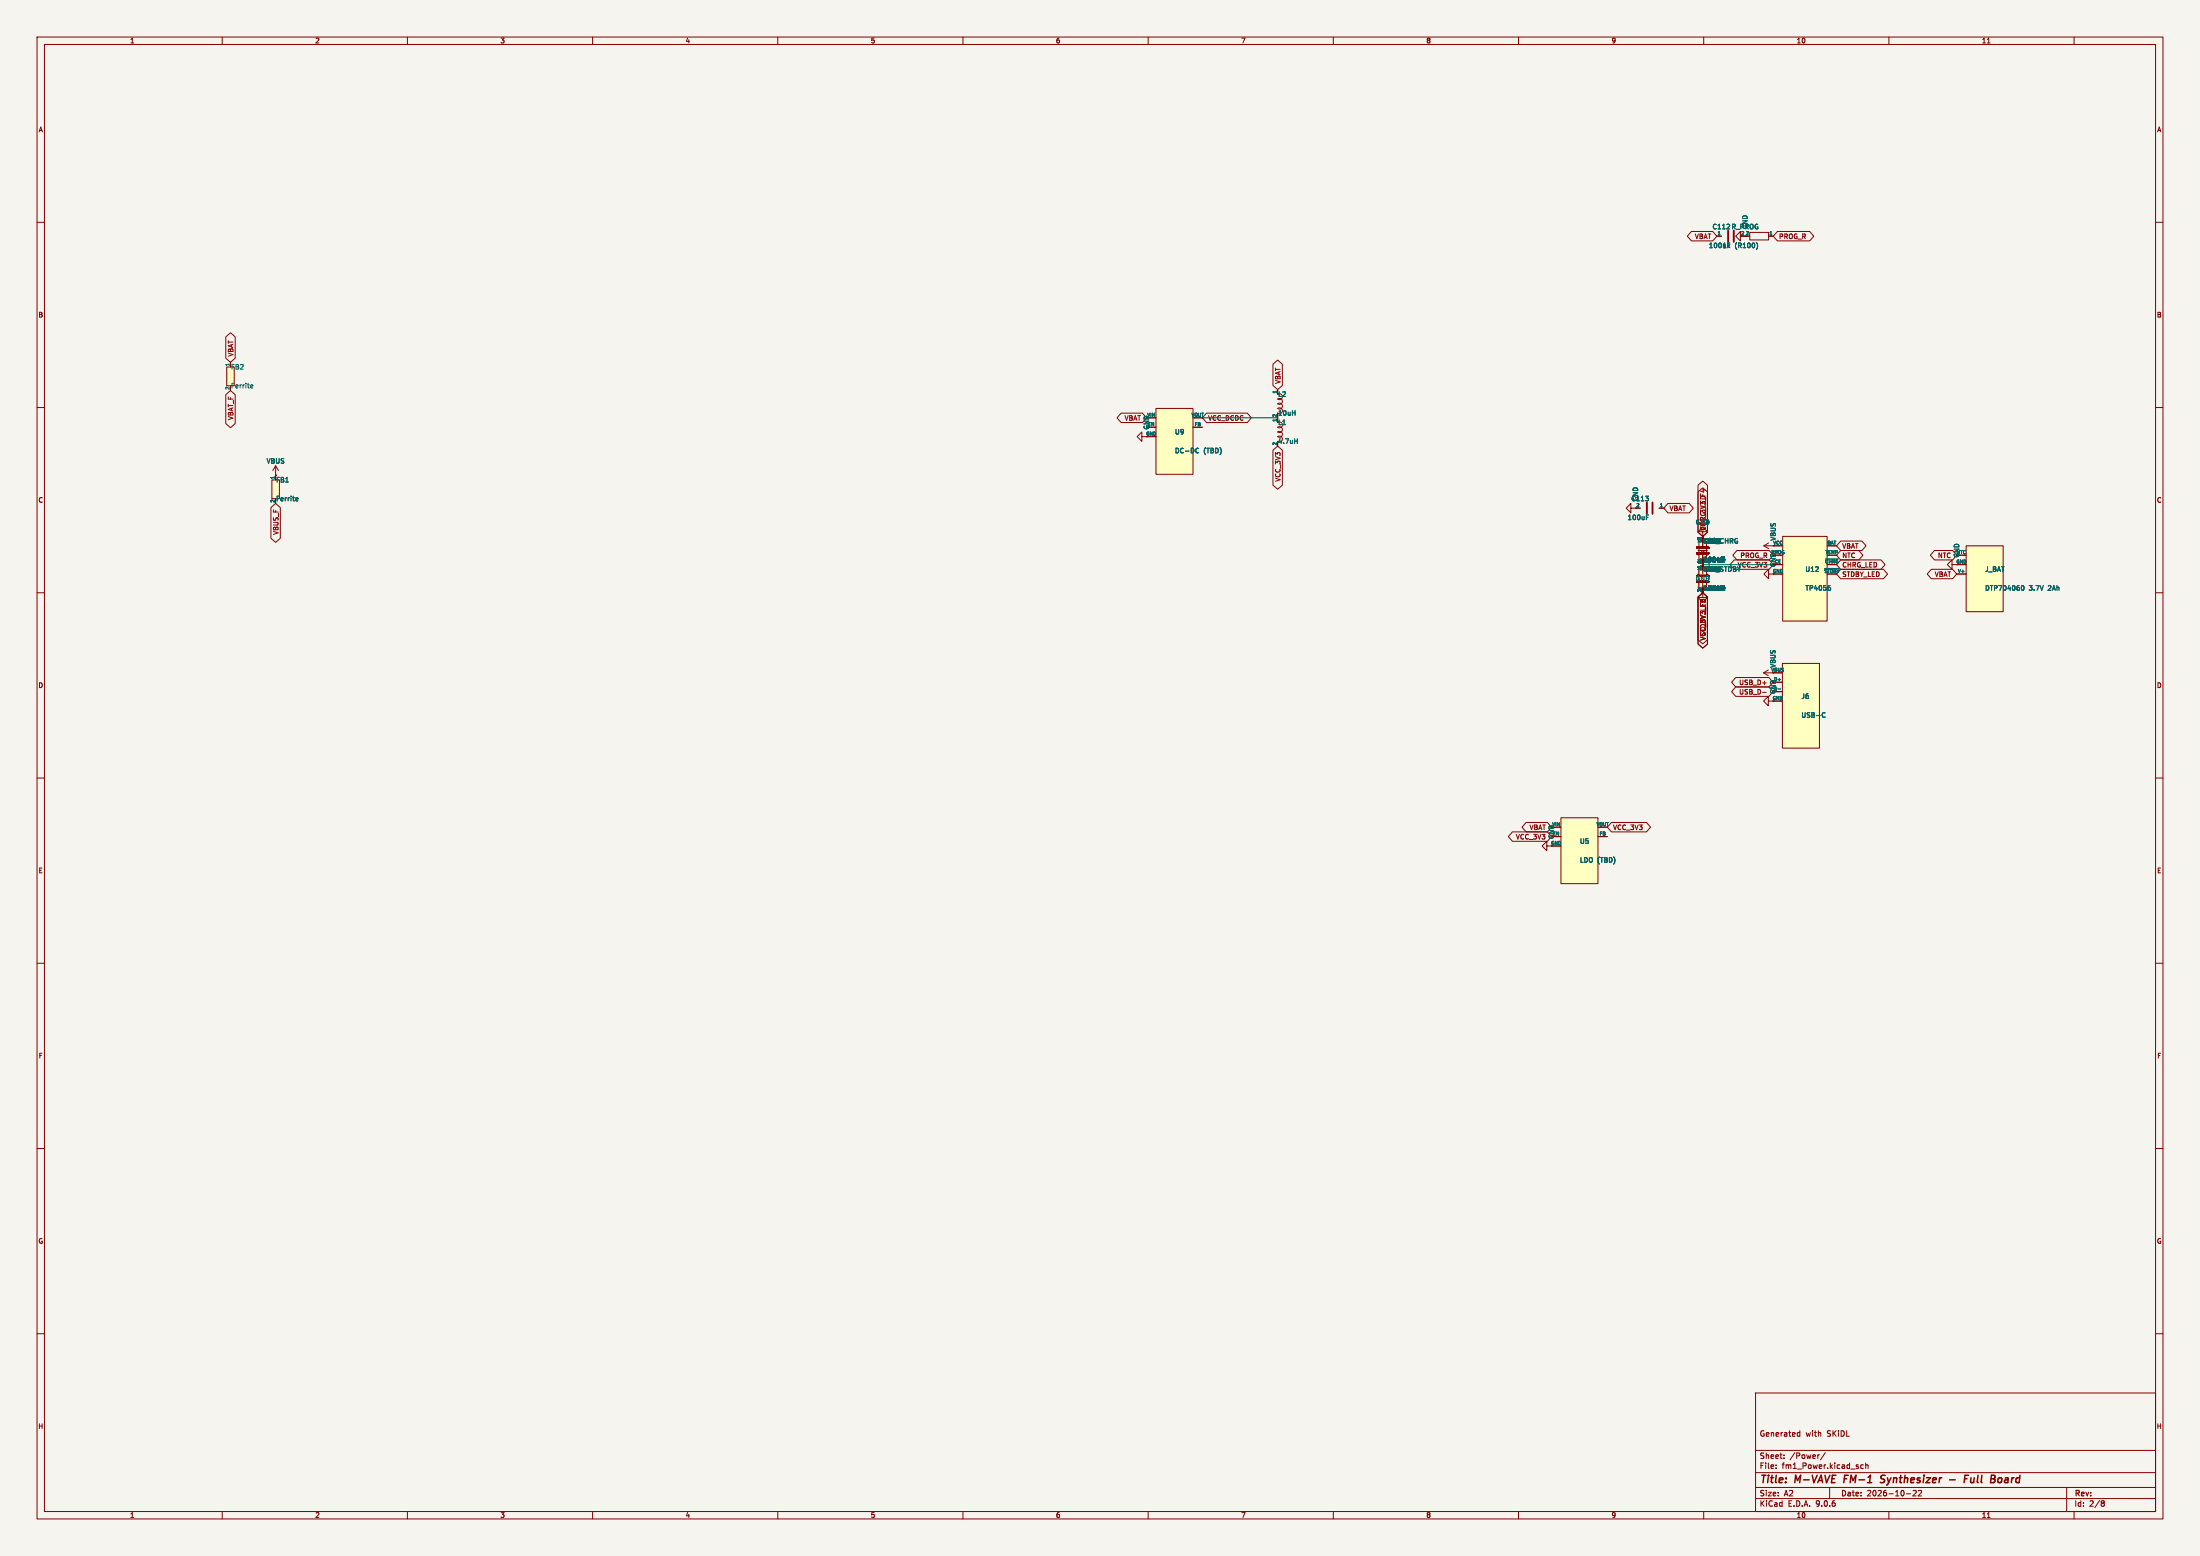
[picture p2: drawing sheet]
<svg xmlns="http://www.w3.org/2000/svg" width="594mm" height="420mm" viewBox="0 0 594 420" stroke-linecap="round" stroke-linejoin="round" font-family="sans-serif">
<path d="M0 0h594v420h-594z" fill="#f5f4ef" stroke="#f5f4ef" stroke-width=".27"/>
<g fill="none" stroke="#840000" stroke-width=".27">
<path d="M10 10h574v400h-574zM12 12h570v396h-570zM60 10v2M110 10v2M160 10v2M210 10v2M260 10v2M310 10v2M360 10v2M410 10v2M460 10v2M510 10v2"/>
<path d="M536.6 11.6h.7M560 10v2M10 60h2M463.5 63.8h1.3M471.2 63.8h-1.3v1.2l-1.3-1.2 1.3-1.3v1.3h2.5M472.4 62.7h5.1v2.1h-5.1zM477.5 63.8h1.3M582 60h2M10 110h2M582 110h2M459.7 144.8v1.3M459.7 152.4v1.3"/>
<path d="M10 160h2M582 160h2M10 210h2M582 210h2M10 260h2M582 260h2M10 310h2M582 310h2M10 360h2M474 376h108v32h-108zM582 360h2M474 397.5h108"/>
<path d="M474 391.5h108M479.5 396.2v.2M479.5 395.4v.2M481.7 393.5v.2M481.7 392.7v.2M485.4 387.6h.6M485.4 386.7h.6M486 386.2v1.5M491.2 392.7h-.2M492.8 392.1l-1.3 1.9M503.1 395.4h-.4l-.3 .3 .1 .6h.6M503.7 395.5l.6-.1 .1 1"/>
<path d="M503.7 394.9v1.5M60 408v2M110 408v2M160 408v2M210 408v2M260 408v2M310 408v2M360 408v2M410 408v2M460 408v2M474 404.5h108M474 401.5h108"/>
<path d="M494 401.5v3M510 408v2M514.7 403.2h1.2M517.3 402.4v.5l-.8 .9h.9M518.7 402.4v.5l-.8 .9h.9M536.6 409.6h.7M558 401.5v6.5M560 408v2M567.6 405.1l.6 .3-.3 .3M567.6 405.7h.3M567.9 405.7l.3 .6-.6 .3"/>
</g>
<path d="M498.1 398.2l-.3 2M508.7 398.2l-.6 .1-.3 .5 .2 .3 .7 .2M526.4 399.4h1.5M530.4 399.1h.7M531.5 398.2h-.9l-.3 2M532.2 398.9l-.1 1.2 .5 .1 .3-.2M539.7 399l.5-.1 .3 .3-.2 .8-.6 .2M508.7 400l-.3 .2-.8-.1" fill="none" stroke="#840000" stroke-width=".4"/>
<path d="M466.6 62.2v3.1M468.1 62.2v3.1M458.2 155.4h3.1M458.2 157h3.1M458.2 149.4h3.1M458.2 147.8h3.1" fill="none" stroke="#840000" stroke-width=".51"/>
<path d="M474.3 65.5a1.49 1.49 0 0 1 0 1.8M464.9 158.1h.6M464.9 150.4h.6" fill="none" stroke="#006464" stroke-width=".27"/>
<path d="M530.9 147.3h10v17.8h-10z" fill="#ffffc2"/>
<path d="M308.3 117.9v-1.3l-1.3 1.3 1.3 1.2v-1.2h1.3M459.7 144.8v1.3M459.7 152.4v1.3M527 152.4v-1.3l-1.2 1.3 1.2 1.3v-1.3h3.9M528.3 149.9h2.6M528.3 154.9h2.6M530.9 147.3h10v17.8h-10z" fill="none" stroke="#840000" stroke-width=".27"/>
<path d="M464.9 158.1h.6M464.9 150.4h.6M545.8 158.3l.3-.2a.62 .62 0 0 1 .4 .6 .62 .62 0 0 1-.6 .6l-.1-.2" fill="none" stroke="#006464" stroke-width=".27"/>
<path d="M458.2 149.4h3.1M458.2 147.8h3.1M458.2 155.4h3.1M458.2 157h3.1" fill="none" stroke="#840000" stroke-width=".51"/>
<path d="M61.2 99.1h2v5h-2z" fill="#ffffc2"/>
<path d="M61.2 99.1h2v5h-2zM62.2 97.8v1.3" fill="none" stroke="#840000" stroke-width=".27"/>
<path d="M67.8 103.9h.4l.1 .3-.6 .1M68.2 104.7h-.4" fill="none" stroke="#006464" stroke-width=".27"/>
<path d="M73.4 129.5h2v5.1h-2z" fill="#ffffc2"/>
<path d="M73.4 129.5h2v5.1h-2zM74.4 128.3h.1M74.4 125.7v3.8M74.4 125.7l-.7 1.3M74.4 125.7l.8 1.3M440.3 137.2v-1.3l-1.2 1.3 1.2 1.2v-1.2h2.6M448 137.2h1.2M476.2 147.3l1.3 .8M476.2 147.3h2.6M477.5 146.6l-1.3 .7" fill="none" stroke="#840000" stroke-width=".27"/>
<path d="M80 134.4h.4l.1 .3-.6 .1M80.4 135.1l-.4 .1M444.5 139.6h.4M444.5 139h.6" fill="none" stroke="#006464" stroke-width=".27"/>
<path d="M444.7 135.6v3.1M446.2 135.6v3.1" fill="none" stroke="#840000" stroke-width=".51"/>
<path d="M458.7 146.1h2.1v5h-2.1z" fill="#ffffc2"/>
<path d="M458.5 149.9l1.2-1.3 1.3 1.3M458.5 148.6h2.5M458.7 146.1h2.1v5h-2.1zM459.7 143.5h1.3l-1.3-1.3-1.2 1.3h1.2v1.3M459.7 144.8h.1M459.7 144.8v2.5M459.7 149.9v3.8" fill="none" stroke="#840000" stroke-width=".27"/>
<path d="M464.9 158.1h.6M464.9 150.4h.6M465.4 150.9h.3l.1 .3-.6 .1M465.7 151.6l-.3 .1" fill="none" stroke="#006464" stroke-width=".27"/>
<path d="M458.2 155.4h3.1M458.2 157h3.1M458.2 149.4h3.1M458.2 147.8h3.1" fill="none" stroke="#840000" stroke-width=".51"/>
<path d="M421.4 220.7h10v17.8h-10z" fill="#ffffc2"/>
<path d="M459.7 144.8v1.3M459.7 152.4v1.3M477.5 154.9v-1.2l-1.3 1.2 1.3 1.3v-1.3h1.3M459.7 160v1.3h1.3l-1.3 1.3-1.2-1.3h1.2M417.6 228.4v-1.3l-1.2 1.3 1.2 1.2v-1.2h3.9M418.9 223.3h2.6M418.9 225.8h2.6M421.4 220.7h10v17.8h-10zM431.4 223.3h2.6M431.4 225.8h2.6" fill="none" stroke="#840000" stroke-width=".27"/>
<path d="M458.2 155.4h3.1M458.2 157h3.1M458.2 149.4h3.1M458.2 147.8h3.1" fill="none" stroke="#840000" stroke-width=".51"/>
<path d="M464.9 158.1h.6M464.9 150.4h.6" fill="none" stroke="#006464" stroke-width=".27"/>
<path d="M458.7 153.7h2.1v5.1h-2.1z" fill="#ffffc2"/>
<path d="M458.5 154.9l1.2 1.3 1.3-1.3M458.7 153.7h2.1v5.1h-2.1zM459.7 152.4v2.5M459.7 157.5v2.5" fill="none" stroke="#840000" stroke-width=".27"/>
<path d="M465.4 158.5h.3l.1 .3-.6 .1M465.7 159.3h-.3" fill="none" stroke="#006464" stroke-width=".27"/>
<path d="M458.7 153.7h2.1v5.1h-2.1z" fill="#ffffc2"/>
<path d="M458.7 153.7h2.1v5.1h-2.1zM459.7 152.4v1.3" fill="none" stroke="#840000" stroke-width=".27"/>
<path d="M464.9 158.1h.6M465.4 158.5h.3l.1 .3-.6 .1M465.7 159.3h-.3" fill="none" stroke="#006464" stroke-width=".27"/>
<path d="M458.2 155.4h3.1M458.2 157h3.1" fill="none" stroke="#840000" stroke-width=".51"/>
<path d="M481.3 144.8h12v22.8h-12z" fill="#ffffc2"/>
<g fill="none" stroke="#840000" stroke-width=".27">
<path d="M459.7 144.8v1.3M478.8 147.3h2.5M478.8 149.9h2.5M478.8 152.4h2.5M478.8 154.9h2.5M481.3 144.8h12v22.8h-12zM493.3 147.3h2.6M493.3 149.9h2.6M493.3 152.4h2.6M493.3 154.9h2.6M476.2 181.6l1.2 .8M476.2 181.6h2.5"/>
<path d="M477.4 180.8l-1.2 .8"/>
</g>
<path d="M464.9 150.4h.6M492.7 153.4h3.8M492.9 150.9h3.4M493.9 158.1h.3M494 158.5l.3 .3-.3 .5" fill="none" stroke="#006464" stroke-width=".27"/>
<path d="M458.2 149.4h3.1M458.2 147.8h3.1" fill="none" stroke="#840000" stroke-width=".51"/>
<path d="M481.3 179.1h10v22.8h-10z" fill="#ffffc2"/>
<path d="M459.7 144.8v1.3M459.7 152.4v1.3M481.3 179.1h10v22.8h-10zM477.4 189.2v-1.2l-1.2 1.2 1.2 1.3v-1.3h3.8M478.7 181.6h2.5M478.7 184.2h2.5M478.7 186.7h2.5" fill="none" stroke="#840000" stroke-width=".27"/>
<path d="M464.9 158.1h.6M464.9 150.4h.6M480.1 186h.7M492.2 192.4l.6 .1M492.8 193.5l-.6 .1" fill="none" stroke="#006464" stroke-width=".27"/>
<path d="M458.2 155.4h3.1M458.2 157h3.1M458.2 149.4h3.1M458.2 147.8h3.1" fill="none" stroke="#840000" stroke-width=".51"/>
<path d="M312.1 110.2h10v17.8h-10z" fill="#ffffc2"/>
<g fill="none" stroke="#840000" stroke-width=".27">
<path d="M456.7 62.5h5.7l1.1 1.3-1.1 1.2h-5.7l-1.1-1.2zM463.5 63.8h1.3M469.9 63.8h2.5M477.5 63.8h1.3M479.9 62.5h8.7l1.1 1.3-1.1 1.2h-8.7l-1.1-1.2zM61 90.9l1.2-1.1 1.3 1.1v5.8l-1.3 1.1-1.2-1.1zM343.7 98.3l1.3-1.1 1.2 1.1v5.7l-1.2 1.2-1.3-1.2zM61 106.5l1.2-1.1 1.3 1.1v7.8l-1.3 1.1-1.2-1.1zM302.7 111.5h5.8l1.1 1.3-1.1 1.3h-5.8l-1.1-1.3zM309.6 112.8h2.5M309.6 115.3h2.5M309.6 117.9h2.5"/>
<path d="M312.1 110.2h10v17.8h-10zM322.1 112.8h2.5M322.1 115.3h2.5M325.8 111.5h11l1.1 1.3-1.1 1.3h-11l-1.2-1.3zM345 105.2v1.2M345 112.8v1.3M345 115.3l.7-.1 .5 .5v.4l-.3 .5-.4 .2-.5-.2 .4-.2 .5 .2 .3 .5v.5l-.6 .4-.6-.1 .8-.1 .5 .7-.5 .7-.8-.1M345 107.7l.7-.1 .5 .4v.5l-.3 .5-.4 .1-.5-.1 .4-.2 .5 .2 .3 .4v.6l-.6 .4-.6-.2h.8l.5 .7-.5 .7-.8-.1M73.1 137l1.3-1.1 1.3 1.1v8.3l-1.3 1.1-1.3-1.1zM74.4 128.3h.1M74.4 128.3v1.2M343.7 121.5l1.3-1.1 1.2 1.1v9.4l-1.2 1.2-1.3-1.2z"/>
<path d="M441.6 137.2h1.3M448 137.2h1.2M450.3 135.9h5.8l1.1 1.3-1.1 1.2h-5.8l-1.1-1.2zM458.5 131l1.2-1.1 1.3 1.1v12.7l-1.3 1.1-1.2-1.1zM458.5 132.8l1.2-1.1 1.3 1.1v10.9l-1.3 1.1-1.2-1.1zM459.6 132.2h.8M460 132.1v.7l-.9-.3M459.7 144.8h.1M459.7 144.8v2.5M459.7 149.9v5M459.7 157.5v2.5M468.2 151.1h9.5l1.1 1.3-1.1 1.3h-9.5l-1.1-1.3z"/>
<path d="M469 148.6h8.7l1.1 1.3-1.1 1.2h-8.7l-1.1-1.2zM478.8 149.9h2.5M478.8 152.4h2.5M478.8 154.9h2.5M478.8 147.3h2.5M493.3 149.9h2.6M493.3 152.4h2.6M493.3 154.9h2.6M493.3 147.3h2.6M497 151.1h10.9l1.1 1.3-1.1 1.3h-10.9l-1.1-1.3zM497 153.7h11.5l1.1 1.2-1.1 1.3h-11.5l-1.1-1.3zM497 146h5.7l1.1 1.3-1.1 1.3h-5.7l-1.1-1.3z"/>
<path d="M497 148.6h4.9l1.1 1.3-1.1 1.2h-4.9l-1.1-1.2zM521.5 153.7h5.7l1.1 1.2-1.1 1.3h-5.7l-1.2-1.3zM522.3 148.6h4.9l1.1 1.3-1.1 1.2h-4.9l-1.1-1.2zM528.3 149.9h2.6M528.3 152.4h2.6M528.3 154.9h2.6M458.5 161.1l1.2-1.1 1.3 1.1v12.7l-1.3 1.1-1.2-1.1zM458.5 161.1l1.2-1.1 1.3 1.1v11.6l-1.3 1.1-1.2-1.1zM460.4 172.4l-1.3 .4M468.6 182.9h9l1.1 1.3-1.1 1.2h-9l-1.1-1.2zM468.6 185.4h9l1.1 1.3-1.1 1.3h-9l-1.1-1.3zM475.9 186.9h1"/>
<path d="M478.7 181.6h2.5M478.7 184.2h2.5M478.7 186.7h2.5M478.7 189.2h2.5M408.4 224.5h9.4l1.1 1.3-1.1 1.3h-9.4l-1.2-1.3zM412 222h5.8l1.1 1.3-1.1 1.2h-5.8l-1.1-1.2zM418.9 223.3h2.6M418.9 225.8h2.6M418.9 228.4h2.6M431.4 223.3h2.6M431.4 225.8h2.6M435.1 222h9.4l1.2 1.3-1.2 1.2h-9.4l-1.1-1.2z"/>
</g>
<g fill="none" stroke="#006464" stroke-width=".27">
<path d="M474.3 65.5a1.49 1.49 0 0 1 0 1.8M349.6 119h.7M350.3 118.4v1.3M80 134.4h.4l.1 .3-.6 .1M80.4 135.1l-.4 .1M323.3 121l.3 .1M323.6 122.1l-.3 .1M444.5 139.6h.4M444.5 139h.6M464.9 150.4h.6M464.9 158.1h.6M465.4 150.9h.3l.1 .3-.6 .1"/>
<path d="M465.4 158.5h.3l.1 .3-.6 .1M465.7 151.6l-.3 .1M465.7 159.3h-.3M492.7 153.4h3.8M492.9 150.9h3.4M493.9 158.1h.3M494 158.5l.3 .3-.3 .5M545.8 158.3l.3-.2a.62 .62 0 0 1 .4 .6 .62 .62 0 0 1-.6 .6l-.1-.2M480.1 186h.7M492.2 192.4l.6 .1M492.8 193.5l-.6 .1"/>
</g>
<path d="M458.2 149.4h3.1M458.2 147.8h3.1M458.2 155.4h3.1M458.2 157h3.1" fill="none" stroke="#840000" stroke-width=".51"/>
<path d="M324.6 112.8h20.4M459.7 152.4h19.1" fill="none" stroke="#009600" stroke-width=".27"/>
<g font-size="2.8" fill="#840000">
<text x="475" y="400.9">Title:</text>
<text x="484.7" y="400.9">M-VAVE</text>
<text x="498.7" y="400.9">FM-1</text>
<text x="509.4" y="400.9">Synthesizer</text>
<text x="533.6" y="400.9">Full</text>
<text x="541.5" y="400.9">Board</text>
</g>
<g font-size="2.1" fill="#840000">
<text x="475" y="388">Generated</text>
<text x="487.5" y="388">with</text>
<text x="493.3" y="388">SKiDL</text>
<text x="475" y="394">Sheet:</text>
<text x="483.2" y="394">/Power/</text>
<text x="475" y="396.7">File:</text>
<text x="481.1" y="396.7">fm1_Power.kicad_sch</text>
<text x="475" y="406.9">KiCad</text>
<text x="475" y="404.1">Size:</text>
<text x="481.7" y="404.1">A2</text>
<text x="482.7" y="406.9">E.D.A.</text>
<text x="490.3" y="406.9">9.0.6</text>
<text x="497" y="404.1">Date:</text>
<text x="504" y="404.1">2026-10-22</text>
<text x="560" y="404.3">Rev:</text>
<text x="560" y="406.9">Id:</text>
<text x="564.1" y="406.9">2/8</text>
</g>
<g font-size="1.8" fill="#840000">
<text x="35" y="11.9">1</text>
<text x="85" y="11.9">2</text>
<text x="135" y="11.9">3</text>
<text x="185" y="11.9">4</text>
<text x="235" y="11.9">5</text>
<text x="285" y="11.9">6</text>
<text x="335" y="11.9">7</text>
<text x="385" y="11.9">8</text>
<text x="435" y="11.9">9</text>
<text x="485" y="11.9">10</text>
<text x="535" y="11.9">11</text>
<text x="10.3" y="35.9">A</text>
<text x="582.3" y="35.9">A</text>
<text x="457.5" y="64.7">VBAT</text>
<text x="480.2" y="64.7">PROG_R</text>
<text x="10.3" y="85.9">B</text>
<text x="582.3" y="85.9">B</text>
<text x="63.2" y="96.4" transform="rotate(-90 63.2 96.4)">VBAT</text>
<text x="345.9" y="103.7" transform="rotate(-90 345.9 103.7)">VBAT</text>
<text x="63.2" y="113.5" transform="rotate(-90 63.2 113.5)">VBAT_F</text>
<text x="303.5" y="113.7">VBAT</text>
<text x="326.1" y="113.7">VCC_DCDC</text>
<text x="345" y="112.4">10uH</text>
<text x="345" y="120">4.7uH</text>
<text x="345.9" y="130.1" transform="rotate(-90 345.9 130.1)">VCC_3V3</text>
<text x="10.3" y="135.9">C</text>
<text x="74.4" y="135.5">Ferrite</text>
<text x="582.3" y="135.9">C</text>
<text x="450.7" y="138.1">VBAT</text>
<text x="460.7" y="143.4" transform="rotate(-90 460.7 143.4)">CHRG_LED</text>
<text x="75.4" y="144.5" transform="rotate(-90 75.4 144.5)">VBUS_F</text>
<text x="497.3" y="148.3">VBAT</text>
<text x="469.8" y="150.8">PROG_R</text>
<text x="497.3" y="153.4">CHRG_LED</text>
<text x="497.3" y="155.9">STDBY_LED</text>
<text x="497.3" y="150.8">NTC</text>
<text x="522.3" y="155.9">VBAT</text>
<text x="523.1" y="150.8">NTC</text>
<text x="460.7" y="171.9" transform="rotate(-90 460.7 171.9)">STDBY_LED</text>
<text x="10.3" y="185.9">D</text>
<text x="469.5" y="185.1">USB_D+</text>
<text x="582.3" y="185.9">D</text>
<text x="469.5" y="187.6">USB_D-</text>
<text x="409.2" y="226.8">VCC_3V3</text>
<text x="412.9" y="224.2">VBAT</text>
<text x="435.4" y="224.2">VCC_3V3</text>
<text x="10.3" y="235.9">E</text>
<text x="582.3" y="235.9">E</text>
<text x="10.3" y="285.9">F</text>
<text x="582.3" y="285.9">F</text>
<text x="10.3" y="335.9">G</text>
<text x="582.3" y="335.9">G</text>
<text x="10.2" y="385.9">H</text>
<text x="582.2" y="385.9">H</text>
<text x="35" y="409.9">1</text>
<text x="85" y="409.9">2</text>
<text x="135" y="409.9">3</text>
<text x="185" y="409.9">4</text>
<text x="235" y="409.9">5</text>
<text x="285" y="409.9">6</text>
<text x="335" y="409.9">7</text>
<text x="385" y="409.9">8</text>
<text x="435" y="409.9">9</text>
<text x="485" y="409.9">10</text>
<text x="535" y="409.9">11</text>
</g>
<g font-size="1.8" fill="#006464">
<text x="462.2" y="62.1">C112 R_PROG</text>
<text x="472" y="62" transform="rotate(-90 472 62)">GND</text>
<text x="461.3" y="67.2">100uF</text>
<text x="465" y="67.2">1k</text>
<text x="468.4" y="67.2">(R100)</text>
<text x="62.2" y="99.9">FB2</text>
<text x="62.2" y="105">Ferrite</text>
<text x="345" y="107.3">L2</text>
<text x="310.4" y="116.1" transform="rotate(-90 310.4 116.1)">GND</text>
<text x="317.1" y="117.5">U9</text>
<text x="345" y="114.9">L1</text>
<text x="71.9" y="125.3">VBUS</text>
<text x="317.1" y="122.5">DC-DC</text>
<text x="324.9" y="122.5">(TBD)</text>
<text x="74.4" y="130.4">FB1</text>
<text x="440.3" y="135.5">C113</text>
<text x="442.5" y="135.4" transform="rotate(-90 442.5 135.4)">GND</text>
<text x="439.3" y="140.6">100uF</text>
<text x="457.7" y="141.8">GND</text>
<text x="459.7" y="146.9">LED_CHRG</text>
<text x="459.7" y="146.9">C</text>
<text x="461" y="146.9">110</text>
<text x="461" y="146.9">7</text>
<text x="461" y="146.9">571</text>
<text x="462" y="146.9">7</text>
<text x="479.7" y="146.1" transform="rotate(-90 479.7 146.1)">VBUS</text>
<text x="459.7" y="152">100nF</text>
<text x="459.7" y="152">Ferrite</text>
<text x="459.7" y="154.5">C8</text>
<text x="459.7" y="152">Red</text>
<text x="459.7" y="154.5">LED_STDBY</text>
<text x="461" y="154.5">21</text>
<text x="461" y="154.5">110</text>
<text x="461" y="154.5">11</text>
<text x="461" y="154.5">811</text>
<text x="462" y="154.5">7</text>
<text x="469.1" y="153.4">VCC_3V3</text>
<text x="479.7" y="153.2" transform="rotate(-90 479.7 153.2)">GND</text>
<text x="487.3" y="154.5">U12</text>
<text x="529.2" y="150.6" transform="rotate(-90 529.2 150.6)">GND</text>
<text x="535.9" y="154.5">J_BAT</text>
<text x="457.7" y="157.1">GND</text>
<text x="459.7" y="159.6">100nF</text>
<text x="459.7" y="159.6">Ferrite</text>
<text x="487.3" y="159.6">TP4056</text>
<text x="535.9" y="159.6">DTP704060</text>
<text x="547.8" y="159.6">3.7V</text>
<text x="553.1" y="159.6">2Ah</text>
<text x="479.6" y="180.4" transform="rotate(-90 479.6 180.4)">VBUS</text>
<text x="479.6" y="187.5" transform="rotate(-90 479.6 187.5)">GND</text>
<text x="486.3" y="188.8">J6</text>
<text x="486.3" y="193.9">USB-C</text>
<text x="419.8" y="226.6" transform="rotate(-90 419.8 226.6)">GND</text>
<text x="426.5" y="227.9">U5</text>
<text x="426.5" y="233">LDO (TBD)</text>
</g>
<g font-size="1.2" fill="#006464">
<text x="463.6" y="63.5">1</text>
<text x="470" y="63.5">2</text>
<text x="471.2" y="63.5">2</text>
<text x="477.6" y="63.5">1</text>
<text x="62" y="99" transform="rotate(-90 62 99)">1</text>
<text x="62" y="105.3" transform="rotate(-90 62 105.3)">2</text>
<text x="344.7" y="106.4" transform="rotate(-90 344.7 106.4)">1</text>
<text x="309.6" y="112.5">VIN</text>
<text x="321.6" y="112.5">VOUT</text>
<text x="344.7" y="114" transform="rotate(-90 344.7 114)">1</text>
<text x="344.7" y="112.7" transform="rotate(-90 344.7 112.7)">2</text>
<text x="309.8" y="115.1">EN</text>
<text x="322.4" y="115.1">FB</text>
<text x="344.7" y="120.3" transform="rotate(-90 344.7 120.3)">2</text>
<text x="74.2" y="129.5" transform="rotate(-90 74.2 129.5)">1</text>
<text x="74.2" y="135.8" transform="rotate(-90 74.2 135.8)">2</text>
<text x="448" y="136.9">1</text>
<text x="459.5" y="146" transform="rotate(-90 459.5 146)">2</text>
<text x="478.1" y="149.6">PROG</text>
<text x="478.7" y="147.1">VCC</text>
<text x="492.8" y="149.6">TEMP</text>
<text x="493.3" y="147.1">BAT</text>
<text x="528.2" y="149.6">NTC</text>
<text x="459.5" y="154.2" transform="rotate(-90 459.5 154.2)">A</text>
<text x="459.5" y="153.6" transform="rotate(-90 459.5 153.6)">1</text>
<text x="459.5" y="152.3" transform="rotate(-90 459.5 152.3)">1</text>
<text x="478.6" y="154.7">GND</text>
<text x="479.1" y="152.1">CE</text>
<text x="492.4" y="154.7">~{STDBY}</text>
<text x="492.7" y="152.1">~{CHRG}</text>
<text x="528.5" y="154.7">V+</text>
<text x="459.5" y="159.9" transform="rotate(-90 459.5 159.9)">2</text>
<text x="478.1" y="181.4">VBUS</text>
<text x="478.8" y="183.9">D+</text>
<text x="478.8" y="186.4">D-</text>
<text x="419" y="223">VIN</text>
<text x="419.2" y="225.6">EN</text>
<text x="430.9" y="223">VOUT</text>
<text x="431.8" y="225.6">FB</text>
</g>
<g font-size="1.2" fill="#840000">
<text x="309.3" y="117.6">GND</text>
<text x="441.7" y="136.9">2</text>
<text x="459.5" y="152.3" transform="rotate(-90 459.5 152.3)">1A</text>
<text x="528.1" y="152.1">GND</text>
<text x="459.5" y="159.9" transform="rotate(-90 459.5 159.9)">2K</text>
<text x="478.5" y="189">GND</text>
<text x="418.7" y="228.1">GND</text>
</g>
</svg>
